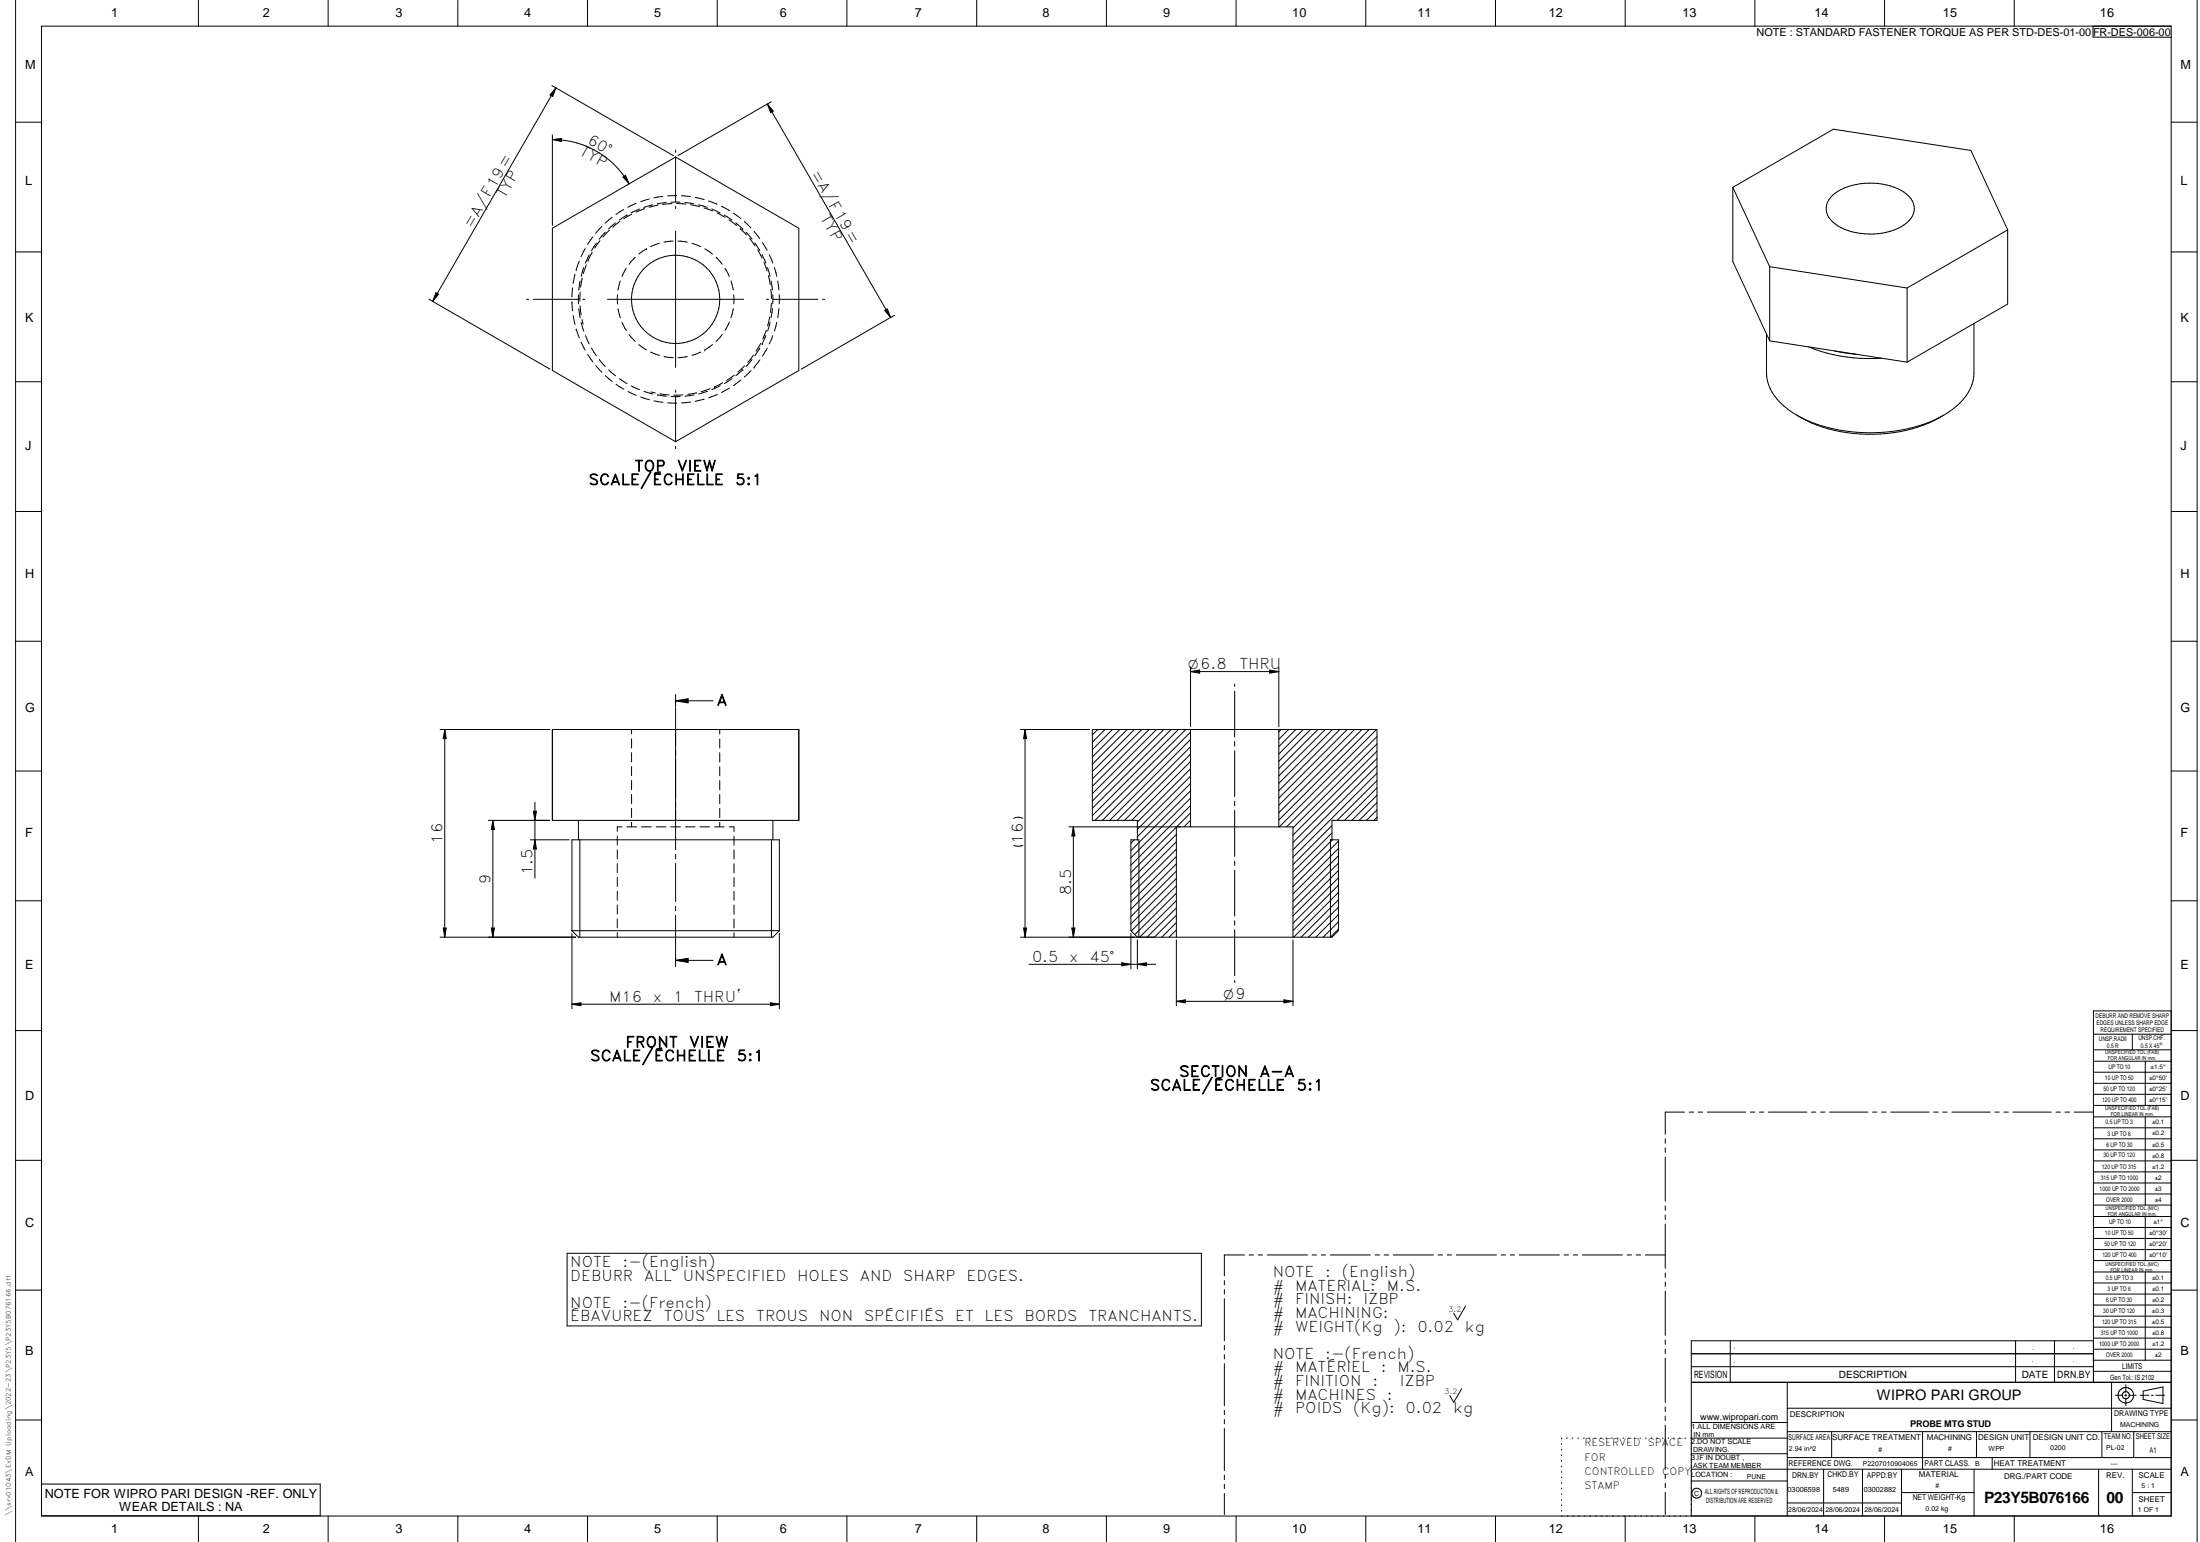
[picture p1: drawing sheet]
<svg xmlns="http://www.w3.org/2000/svg" width="848mm" height="594mm" viewBox="0 0 848 594" stroke-linecap="round" stroke-linejoin="round" font-family="sans-serif">
<g fill="none" stroke="#000" stroke-width=".39">
<path d="M6 .1v593.9M16 10.1h821v574h-821zM76.5 .1v10M126.5 .1v10M176.5 .1v10M226.5 .1v10M276.5 .1v10M326.5 .1v10M376.5 .1v10M426.5 .1v10M476.5 .1v10M526.5 .1v10"/>
<path d="M576.5 .1v10M626.5 .1v10M676.5 .1v10M726.5 .1v10M776.5 .1v10M806.8 10.1v4.2l30.2 .1M847 .1v593.9M212.8 33l46.7 26.9M214.3 33.8l-47.5 82.3M214.3 33.8l-1.2 3.4-1.1-.6zM297.3 39.2l-35.9 20.7M6 47.1h10"/>
<path d="M212.9 52v34.9M212.9 53.8l3.6-.5-.1 1.2zM212.9 53.8a34.1 34.1 0 0 1 29.6 17M260.4 57.8v.9M295.8 40.1l2.3 2.7-1 .6zM295.8 40.1l47.5 82.2M837 47.1h10M240.2 68.2l.9-.6 1.4 3.2zM245.2 78.4l-3.2 1.4M250.3 76.7l-3.4 1M251.6 78.9l-3.4 1M253.7 79l-3.5 .8"/>
<path d="M255.5 75.6l-3.4 .6M256.8 78l-3.4 .5M258.7 77.9h3.5M259 78.4l-3.5 .3M260.4 60.5v17.2M260.4 79.5v.8M260.4 60.5l-47.5 27.4v54.8l47.5 27.5M260.4 60.5l47.5 27.4v54.8l-47.5 27.5M260.9 75.4l-3.6 .1M260.9 78.4l3.5 .2M262.7 75.4l3.5 .3M264 78l3.5 .5"/>
<path d="M266.2 78.9l3.5 .7M268 76.1l3.4 .8M269.3 78.9l3.4 1M273.1 77.4l3.3 1.3M278.1 79.5l3.1 1.6M668 72.2l14.2 30.5M668 72.2v28.6l14.2 30.5M668 72.2l38.8-22.4 53 8.2 14.1 30.6M706.5 75.2a25.1 25.1 0 0 1 23.7-3.1 10 10 0 0 1 7.8 8.2 8.5 8.5 0 0 1-5.2 7.1 26.5 26.5 0 0 1-24.3-.4 7.6 7.6 0 0 1-4.3-8.1 7.4 7.4 0 0 1 2.3-3.7zM6 97.1h10M225.6 95.8l-1.6 3.1M227.1 98.2l-1.5 3.2"/>
<path d="M228.3 97.2l-1.6 3.1M228.5 91.3l-2 2.9M229.9 93.6l-1.9 3M231.3 92.7l-2.1 2.9M232 87.2l-2.4 2.7M233.3 89.5l-2.3 2.7M234.9 88.7l-2.5 2.6M236 83.7l-2.7 2.3M237.2 85.9l-2.6 2.3M239 85.3l-2.8 2.2M240.4 80.7l-3 1.9M241.7 82.8h.1"/>
<path d="M241.7 82.8l-3 2M243.5 82.5l-3 1.8M244.9 99.1l-2.4 2.7M246.5 80.6l-3.2 1.4M248.5 80.4l-3.3 1.3M249.2 95.8h.1M249.2 95.8l-3 2.1M254.2 93.7l-3.4 1.3M259.5 92.9l-3.6 .4M260.4 89.1v52.5M261.4 92.9l3.5 .4M266.7 93.7l3.3 1.3"/>
<path d="M271.4 80.1l3.3 1.2M271.7 95.8l3 2.1M274.4 80.5l3.2 1.5M276 99.1l2.4 2.7M276.4 82l3.1 1.7M279.2 82.9l3 1.9M281.1 84.7l2.8 2.1M282.7 82.1l2.8 2.1M283.6 85.9l2.7 2.2M285.3 88l2.5 2.5M286.3 88.1h.1M286.9 85.4l2.6 2.4"/>
<path d="M287.6 89.5l2.3 2.6M289 91.9l2.1 2.8M290.7 89.2l2.2 2.7M291 93.6l1.9 3M292.1 96.3l1.7 3.1M293.8 98.1l1.4 3.2M293.9 93.4l1.8 3.1M296.5 98.1l1.4 3.2M773.9 88.6v28.5l-38.7 22.4M773.9 88.6l-38.7 22.4M837 97.1h10M165.3 115.2l46.7 27"/>
<path d="M168 112.8l1 .6-2.2 2.7zM202.9 115.3h.9M205.6 115.3h17.2M220.5 116.2l.2 3.6M220.7 110.9l-.2 3.5M221.7 105.7l-.8 3.4M222.1 103.9h.1M223 113.6v3.5M223.1 119l.5 3.4M223.3 100.6l-1.2 3.2M223.6 117.8l.4 3.5M223.6 108.3l-.5 3.5"/>
<path d="M223.6 112.5v3.5M224.5 107.1l-.7 3.6M224.6 115.3h.9M225 103.1l-1 3.4M226 102l-1.1 3.4M226.7 100.3h.1M234.2 115.3h52.5M238 113.6v3.5M238.3 119l.8 3.5M239.1 108.2l-.8 3.5M241.4 103.3l-1.6 3.2M279.4 103.3l1.7 3.2"/>
<path d="M281.8 108.2l.9 3.5M282.7 119l-.9 3.4M282.9 113.5v3.6M294.5 101.1l1.2 3.3M295.4 115.3h.9M295.9 103.1l.9 3.4M296.2 106.2l.7 3.4M297.1 111.5l.3 3.5M297.3 108.2l.5 3.5M297.3 116.8l-.2 3.4M297.8 118.9l-.5 3.5M297.9 113.5v3.6"/>
<path d="M298.1 115.3h17.2M298.5 103l.9 3.5M299.8 108.2l.5 3.5M300.3 118.9l-.5 3.5M300.4 113.5v3.6M317.1 115.3h.9M341 119.6l1.1-.6 1.2 3.3zM682.2 102.7v28.6M682.2 102.7l53 8.3M735.2 111v28.5M220.9 121.6l.8 3.4M222.1 126.8h.1"/>
<path d="M222.1 126.8l1.2 3.3M224 131.8l1.6 3.1M224 124.2l1 3.4M224.4 123.1l.4 1.8M225.7 129.3l1.4 3.2M226.5 136.5l2 2.9M228 134.1l1.9 3M231 138.5l2.3 2.7M239.8 124.2l1.7 3.1M242.5 128.9l2.4 2.6M246.3 132.8l2.9 2M250.8 135.7l3.4 1.2"/>
<path d="M256 137.4l3.5 .4M265 137.4l-3.6 .4M270.1 135.6l-3.4 1.3M271.7 134.8h.1M274.7 132.8l-3 2M278.4 128.8l-2.3 2.7M281.1 124.1l-1.6 3.2M289.9 138.5l-2.3 2.7M290.4 136.8l-2.2 2.8M292.9 138.7l-2.2 2.8M292.9 134.1l-1.9 2.9M293.3 132.2l-1.8 3.1"/>
<path d="M293.8 132.4h.1M295.2 129.2l-1.4 3.2M295.4 127.3l-1.4 3.3M295.7 134.2l-1.8 3M296.7 122.1l-.8 3.5M296.9 124.2l-1 3.4M297.1 120.2v.1M297.9 129.3l-1.4 3.2M299.4 124.2l-.9 3.4M344.8 121.5l-35.9 20.7M681 128.7v14.9a18.1 18.1 0 0 0 8.2 14.1l3.5 2.3M682.2 131.3l53 8.2"/>
<path d="M697.3 133.6a61.9 61.9 0 0 0 28.1 4.4M707.2 135.2l8.3 1.3M760.9 124.6v19a18.1 18.1 0 0 1-8.2 14.1l-3.4 2.3M6 147.1h10M229.7 140.8l2.3 2.6M233.3 144.7l2.7 2.3M234.6 142.5l2.7 2.3M237.5 148.1l3 1.8M238.8 145.9l2.9 1.9M242.1 150.8l3.1 1.5M243.3 148.7l3.2 1.4M247 153l3.3 1"/>
<path d="M248.2 150.7l3.4 1.1M250.9 151l1.7 .4M252.1 154.4l3.5 .6M253.4 152.1l3.5 .6M254.4 151.7l3.5 .4M257.4 155.2l3.5 .1M258.7 152.8h3.5M260.4 150.3v.9M260.4 153v17.2M263.3 152.1l-3.6 .1M266.2 154.9l-3.5 .3M267.5 152.1l-3.4 .6"/>
<path d="M268.6 151.3l-3.5 .6M271.4 153.8l-3.4 .8M272.7 150.7l-3.4 1.1M273.7 149.8l-3.4 1.1M275.4 149.1h.1M276.5 152l-3.3 1.2M277.6 148.6l-3.2 1.5M278.6 147.5l-3.1 1.6M281.2 149.5l-3.1 1.7M282.2 145.9l-3 1.9M283 144.5l-2.9 2.1M285.6 146.4l-2.9 2.1"/>
<path d="M286.3 142.5l-2.7 2.3M286.3 142.5h.1M287 141l-2.6 2.4M289.5 142.8l-2.5 2.4M290.7 141.5h.1M692.7 160a58.2 58.2 0 0 0 42 5.8l4.7-1.3 4.2-1.6 5.7-2.9M692.7 160a62.2 62.2 0 0 0 41.1 5.5l9.4-2.6 6.1-2.9M837 147.1h10M260.4 172v.8M6 197.1h10M837 197.1h10M6 247.1h10"/>
<path d="M458.9 258.7h34.1M458.9 257v23M458.9 258.7l3.5-.6v1.2zM489.5 258.1l3.5 .6-3.5 .6zM493 257v23M837 247.1h10M260.4 270l4.9-.8v1.6zM260.4 267.6v4.8M260.4 272.7v54.7M260.4 270h14.5M476 263.6v.9M476 266.2v17.7"/>
<path d="M6 297.1h10M169.7 281.1h42.2M171.4 281.1v80M171.5 281.1l.5 3.5h-1.1zM212.9 281.1h95v35h-95zM243.5 281.1v1.7M243.5 284.6v3.6M243.5 290v3.5M243.5 295.4v3.5M277.5 281.1v1.7M277.5 284.7v3.5M277.5 290v3.6"/>
<path d="M277.5 295.4v3.5M393.4 281.1h26.7M395.1 281.1v80M395.1 281.1l.6 3.5h-1.1zM423.2 281.1l-2.1 2M426 281.1l-4.9 4.9M428.8 281.1l-7.7 7.7M431.7 281.1l-10.6 10.5M434.5 281.1l-13.4 13.3M437.3 281.1l-16.2 16.2M440.1 281.1l-19 19M443 281.1l-21.9 21.8"/>
<path d="M445.8 281.1l-24.7 24.7M448.6 281.1l-27.5 27.5M451.5 281.1l-30.4 30.3M454.3 281.1l-33.2 33.1M457.1 281.1l-35 35M458.9 281.1v37.5M458.9 287.7l-28.3 28.4M458.9 290.5l-25.4 25.6M458.9 282.1l-34 34M458.9 296.2l-20.5 20.5M458.9 299l-20.5 20.5M458.9 284.9l-31.1 31.2"/>
<path d="M458.9 293.4l-22.7 22.7M476 285.7v1.7M476 289.2v17.7M493 281.1v37.5M493.9 281.1l-.9 .9M496.7 281.1l-3.7 3.7M499.5 281.1l-6.5 6.6M502.4 281.1l-9.4 9.4M505.2 281.1l-12.2 12.2M508 281.1l-15 15M510.9 281.1l-17.9 17.9M513.7 281.1l-20.7 20.7"/>
<path d="M516.5 281.1l-23.5 23.5M519.3 281.1l-26.3 26.4M522.2 281.1l-29.2 29.2M525 281.1l-32 32M527.8 281.1l-34.8 34.8M530.6 281.1l-37.5 37.5M530.8 286.6l-32.4 32.3M530.8 289.4l-32.4 32.3M530.8 292.2l-32.4 32.4M530.8 295.1l-32.4 32.3M530.8 297.9l-32.4 32.3M530.8 283.8l-34.8 34.8"/>
<path d="M837 297.1h10M188.3 316.1h23.6M190 316.1v45M190 316.1l.6 3.5h-1.2zM205.6 312.5h1.2l-.6 3.6zM206.2 309.1v29.2M223 316.1v7.5M239.8 318.6h-1.8v1.7M241.7 318.6h3.7M243.5 300.7v3.5M243.5 306.1v3.5M243.5 311.4v3.6"/>
<path d="M243.5 316.8v1.8M247.3 318.6h3.7M252.9 318.6h3.8M258.6 318.6h3.7M264.2 318.6h3.7M269.8 318.6h3.7M275.5 318.6h3.6M277.5 300.7v3.6M277.5 306.1v3.5M277.5 311.4v3.6M277.5 316.8v1.8M281.1 318.6h1.9v1.7"/>
<path d="M297.9 316.1v7.5M394.3 315.3a3.9 3.9 0 0 0-3.5 0M412 318.6h86.4v42.5M413.8 318.6l.6 3.5h-1.2zM413.8 318.6v42.5M453.5 318.6v42.5M453.5 318.7l-17.6 17.5M458.9 316l-2.5 2.6M458.9 304.7l-23 23M458.9 307.5l-23 23M458.9 310.3l-23 23M458.9 313.2l-5.3 5.4"/>
<path d="M458.9 301.8l-20.5 20.6M476 308.7v1.7M476 312.2v17.7M513.5 318.1l-15.1 15M530.8 306.4l-9.7 9.7M530.8 314.9l-1.2 1.2M530.8 309.2l-6.8 6.9M530.8 300.7l-15.3 15.4M530.8 312l-4 4.1M530.8 303.5l-12.5 12.6M204.4 323.6h15M206.2 323.6l.6 3.5h-1.2z"/>
<path d="M223.5 323.6v37.5M238 322.1v3.5M238 327.4v3.5M238 332.7v3.5M238 338v3.5M260.4 329.1v1.8M260.4 332.7v14.6M283 322.2v3.4M283 327.4v3.6M283 332.8v3.5M283 338.1v3.5M297.4 323.6v37.5"/>
<path d="M394.3 325.6a3.9 3.9 0 0 1-3.5 0M437.3 323.6l-1.4 1.3M438.4 323.6v-7.5h-17.3v-35h109.7v35h-17.3v7.5M453.5 321.5l-17.6 17.5M453.5 324.3l-17.6 17.5M453.5 327.2l-17.6 17.4M453.5 330l-17.6 17.5M453.5 332.8l-17.6 17.5M453.5 335.6l-17.6 17.5M453.5 338.5l-17.6 17.5M476 331.7v1.7M476 335.2v17.7"/>
<path d="M513.5 320.9l-15.1 15M513.6 323.6l-15.2 15.1M516 324.1l-17.6 17.4M516 326.9l-17.6 17.5M516 329.7l-17.6 17.5M516 332.5l-17.6 17.6M516 335.4l-17.6 17.4M516 338.2l-17.6 17.5M6 347h10M170.9 357.5h1.1l-.5 3.6zM189.4 357.5h1.2l-.6 3.6zM220.5 358.6h79.9"/>
<path d="M220.5 358.6l2.5 2.5h74.9l2.5-2.5M220.5 359.6v29.1M238 343.4v3.4M238 348.7v3.5M238 354v3.5M238 359.3v1.8M260.4 349.2v1.7M260.4 352.6v14.8M283 343.4v3.5M283 348.7v3.5M283 354v3.5M283 359.3v1.8"/>
<path d="M300.4 358.6v-35h-79.9v35M300.4 359.6v29.1M394.6 357.5h1.1l-.6 3.6zM413.2 357.5h1.2l-.6 3.6zM435.9 359.6v13.7M453.5 347l-14.2 14.1M453.5 341.3l-17.4 17.4M453.5 358.3l-2.8 2.8M453.5 349.8l-11.3 11.3M453.5 352.6l-8.5 8.5M453.5 344.1l-16 16M453.5 355.4l-5.7 5.7"/>
<path d="M476 354.7v1.7M476 358.2v17.7M516 355.2l-5.9 5.9M516 341l-17.6 17.5M516 346.7l-14.4 14.4M516 349.5l-11.6 11.6M516 358l-3.1 3.1v-37.5h3.1v35l-2.5 2.5h-120.1M516 352.3l-8.8 8.8M516 343.8l-17.3 17.3M837 347h10M169.7 361.1h52.2M260.4 367.6v4.8"/>
<path d="M260.4 370h14.5M260.4 370l4.9-.8v1.6zM396.7 371.5h48.8M432.4 370.9l3.5 .6-3.5 .6zM438.4 361.1l-2.5-2.5v-35h3.1v37.5M438.4 362.1v11.2M438.4 371.5l3.6-.6v1.2zM453.5 362.1v25.4M476 377.7v.8M498.4 362.1v25.4M6 397h10M220.5 386.9l3.4-.6v1.2z"/>
<path d="M220.5 386.9h79.9M297 386.3l3.4 .6-3.4 .6zM453.5 385.8h44.9M453.5 385.8l3.4-.6v1.2zM495 385.2l3.4 .6-3.4 .6zM807 398.4h30M822 398.4v6.1M837 397h10M837 389.5h-30v143.1M807 404.5h30M807 408.9h30M807 413.1h30"/>
<path d="M807 417.4h30M827 408.9v17M641.9 438.7v1.8M649.4 428.5h-7.5v8.5M651.2 428.5h1.7M654.6 428.5h1.8M658.2 428.5h14.7M674.7 428.5h1.7M678.2 428.5h1.7M681.7 428.5h14.8M698.3 428.5h1.7M701.8 428.5h1.7"/>
<path d="M705.3 428.5h14.7M721.9 428.5h1.7M725.3 428.5h1.8M728.9 428.5h14.7M745.4 428.5h1.7M748.9 428.5h1.7M752.4 428.5h14.8M769 428.5h1.7M772.5 428.5h1.7M776 428.5h14.7M792.6 428.5h1.7M796 428.5h1.8"/>
<path d="M799.5 428.5h7.4M807 421.6h30M807 425.9h30M807 430.3h30M807 434.5h30M807 438.7h30M827 430.3v34M6 447h10M641.9 442.3v1.6M641.9 445.8v17M807 443h30M807 447.3h30"/>
<path d="M807 451.5h30M807 455.8h30M807 460h30M837 447h10M641.9 464.6v1.7M641.9 468.1v1.7M641.9 471.6v17.1M807 464.3h30M807 468.7h30M807 472.9h30M807 477.1h30M827 468.7v16.9"/>
<path d="M6 497h10M218.6 482.9h244.5v27.9h-244.5zM472 493.4v1.6M472 496.8v1.8M479.7 483.5h-7.7v8M481.5 483.5h1.7M485 483.5h1.7M488.5 483.5h15.5M505.8 483.5h1.7M509.3 483.5h1.7M512.8 483.5h15.5M530.1 483.5h1.7"/>
<path d="M533.6 483.5h1.7M537.1 483.5h15.5M554.4 483.5h1.7M557.9 483.5h1.7M561.4 483.5h15.5M578.7 483.5h1.6M582.2 483.5h1.7M585.6 483.5h15.5M603 483.5h1.6M606.4 483.5h1.8M609.9 483.5h15.5M627.2 483.5h1.7"/>
<path d="M630.7 483.5h1.7M634.2 483.5h7.7M641.9 490.4v1.7M641.9 493.9v1.7M641.9 497.4v17.1M807 481.4h30M807 485.6h30M807 490.1h30M807 494.3h30M807 498.6h30M827 490.1v33.9M837 497h10"/>
<path d="M472 500.3v16.3M472 518.3v1.8M564.9 503.2l-3 5.3-1.5-2.6M641.9 516.3v1.6M641.9 519.8v1.7M667 516.6v16M777 516.6v16M792 516.6v16M807 502.8h30M807 507.1h30M807 511.3h30M807 515.5h30"/>
<path d="M807 519.8h30M807 516.6h-155v67.5M472 521.8v1.7M472 525.4v16.2M563.5 535l-3.1 5.3-1.5-2.7M641.9 523.2v17.1M652 532.6h185.2M652 521.5h155M652 526.5h155M689 532.6v51.4M807 524h30M807 528.3h30"/>
<path d="M814 532.6v19M815.5 537.5h2.8M819.1 537.5h.7M819.5 533.5v2.9M819.5 537.2v.7M819.5 538.7v2.8M820.6 537.5h2.9M825 537.5h3.4M826.2 535.9l7.6-1.6v6.4l-7.6-1.5zM829.3 537.5h.8M831 537.5h3.5M6 547.1h10"/>
<path d="M472 543.3v1.7M472 546.9v1.7M472 550.3v16.2M602 554.1v.3M602 556.2v.3M602 558.3v.3M603.8 554.1h.4M606 554.1h.3M608.2 554.1h.3M610.4 554.1h.3M612.6 554.1h.3M614.7 554.1h.3"/>
<path d="M616.9 554.1h.3M619.1 554.1h.3M621.2 554.1h.3M623.4 554.1h.3M625.6 554.1h.3M627.8 554.1h.3M629.9 554.1h.4M632.1 554.1h.3M634.3 554.1h.3M636.5 554.1h.3M638.6 554.1h.3M640.8 554.1h.3"/>
<path d="M641.9 542.1v1.7M641.9 545.6v1.7M641.9 549.1v17M643 554.1h.3M645.2 554.1h.3M647.3 554.1h.4M649.5 554.1h.3M652 548h37M689 542.5h148M689 551.6h148M689 554.1h-37.3M706.1 551.6v10"/>
<path d="M741.1 551.6v14.4M761.9 551.6v10M782.5 551.6v10M810.3 551.6v10M822.5 551.6v10M837 547.1h10M16 571.8h107.4v12.2h-107.4M472 568.3v1.8M472 571.8v1.7M472 575.4v8.1M602 560.5v.3M602 562.6v.3"/>
<path d="M602 564.8v.3M602 566.9v.3M602 569v.3M602 571.2v.3M602 573.3v.4M602 575.5v.3M602 577.6v.3M602 579.8v.3M641.9 567.9v1.7M641.9 571.4v1.8M641.9 574.9v8.6M652 570.6h37"/>
<path d="M652 560.1h37M689 561.6h148M689 579h44M703 566v18M718 566v18M733 575.1h28M733 566v18M761 566v18M768 561.6v4.4M809 566v18M822 566v18M822 575.1h15"/>
<path d="M837 566h-185M76.5 584.1v9.9M126.5 584.1v9.9M176.5 584.1v9.9M226.5 584.1v9.9M276.5 584.1v9.9M326.5 584.1v9.9M376.5 584.1v9.9M426.5 584.1v9.9M476.5 584.1v9.9M526.5 584.1v9.9M576.5 584.1v9.9"/>
<path d="M602 581.9v.3M626.5 584.1v9.9M652 584h185M676.5 584.1v9.9M726.5 584.1v9.9M776.5 584.1v9.9"/>
<circle cx="260.4" cy="115.3" r="17"/>
<circle cx="819.5" cy="537.5" r="2.99"/>
<circle cx="819.5" cy="537.5" r="1.39"/>
<circle cx="654.1" cy="575.3" r="1.9"/>
</g>
<g fill="#000">
<path d="M214.3 33.8l-1.2 3.4-1.1-.6zM212.9 53.8l3.6-.5-.1 1.2zM295.8 40.1l2.3 2.7-1 .6zM240.2 68.2l.9-.6 1.4 3.2zM168 112.8l1 .6-2.2 2.7zM341 119.6l1.1-.6 1.2 3.3zM458.9 258.7l3.5-.6v1.2zM489.5 258.1l3.5 .6-3.5 .6zM260.4 270l4.9-.8v1.6zM171.5 281.1l.5 3.5h-1.1zM395.1 281.1l.6 3.5h-1.1zM190 316.1l.6 3.5h-1.2z"/>
<path d="M205.6 312.5h1.2l-.6 3.6zM206.2 323.6l.6 3.5h-1.2zM413.8 318.6l.6 3.5h-1.2zM170.9 357.5h1.1l-.5 3.6zM189.4 357.5h1.2l-.6 3.6zM394.6 357.5h1.1l-.6 3.6zM413.2 357.5h1.2l-.6 3.6zM260.4 370l4.9-.8v1.6zM432.4 370.9l3.5 .6-3.5 .6zM438.4 371.5l3.6-.6v1.2zM220.5 386.9l3.4-.6v1.2zM297 386.3l3.4 .6-3.4 .6z"/>
<path d="M453.5 385.8l3.4-.6v1.2zM495 385.2l3.4 .6-3.4 .6z"/>
</g>
<g font-size="6">
<text x="764.8" y="578.9">P23Y5B076166</text>
<text x="812.1" y="578.9">00</text>
</g>
<g font-size="5.7">
<text x="223" y="59.3" transform="rotate(30 223 59.3)">TYP</text>
<text x="226.1" y="55" transform="rotate(30 226.1 55)">60°</text>
<text x="312.5" y="67.1" transform="rotate(60 312.5 67.1)">=A/F19=</text>
<text x="194.6" y="76.7" transform="rotate(-60 194.6 76.7)">TYP</text>
<text x="316" y="83.8" transform="rotate(60 316 83.8)">TYP</text>
<text x="181.9" y="88.1" transform="rotate(-60 181.9 88.1)">=A/F19=</text>
<text x="244.6" y="181.6">TOP</text>
<text x="261" y="181.6">VIEW</text>
<text x="226.9" y="186.8">SCALE/ÉCHELLE</text>
<text x="283.4" y="186.8">5:1</text>
<text x="477.8" y="257.9">THRU</text>
<text x="276.3" y="271.7">A</text>
<text x="170.6" y="325" transform="rotate(-90 170.6 325)">16</text>
<text x="394.3" y="325" transform="rotate(-90 394.3 325)">16</text>
<text x="189.1" y="340.5" transform="rotate(-90 189.1 340.5)">9</text>
<text x="205.3" y="337.1" transform="rotate(-90 205.3 337.1)">1.5</text>
<text x="412.9" y="344.9" transform="rotate(-90 412.9 344.9)">8.5</text>
<text x="276.3" y="371.7">A</text>
<text x="397.8" y="370.6">0.5</text>
<text x="412.2" y="370.6">x</text>
<text x="420" y="370.6">45°</text>
<text x="234.9" y="386">M16</text>
<text x="251.7" y="386">x</text>
<text x="259.5" y="386">1</text>
<text x="267.6" y="386">THRU`</text>
<text x="241.1" y="403.5">FRONT</text>
<text x="265.7" y="403.5">VIEW</text>
<text x="227.5" y="408.8">SCALE/ÉCHELLE</text>
<text x="284" y="408.8">5:1</text>
<text x="454.6" y="414.8">SECTION</text>
<text x="485.6" y="414.8">A-A</text>
<text x="443.3" y="420.1">SCALE/ÉCHELLE</text>
<text x="499.8" y="420.1">5:1</text>
<text x="219.8" y="488.1">NOTE</text>
<text x="240" y="488.1">:-(English)</text>
<text x="490.6" y="492">NOTE</text>
<text x="510.8" y="492">:</text>
<text x="517.3" y="492">(English)</text>
<text x="219.8" y="493.4">DEBURR</text>
<text x="248.3" y="493.4">ALL</text>
<text x="263.2" y="493.4">UNSPECIFIED</text>
<text x="307.3" y="493.4">HOLES</text>
<text x="331.5" y="493.4">AND</text>
<text x="348.2" y="493.4">SHARP</text>
<text x="372.5" y="493.4">EDGES.</text>
<text x="490.6" y="497.2">#</text>
<text x="499.2" y="497.2">MATERIAL:</text>
<text x="534.7" y="497.2">M.S.</text>
<text x="219.8" y="503.9">NOTE</text>
<text x="240" y="503.9">:-(French)</text>
<text x="490.6" y="502.5">#</text>
<text x="499.2" y="502.5">FINISH:</text>
<text x="525.6" y="502.5">IZBP</text>
<text x="219.8" y="509.1">ÉBAVUREZ</text>
<text x="255.8" y="509.1">TOUS</text>
<text x="276.1" y="509.1">LES</text>
<text x="291.5" y="509.1">TROUS</text>
<text x="315.7" y="509.1">NON</text>
<text x="333.1" y="509.1">SPÉCIFIÉS</text>
<text x="368.2" y="509.1">ET</text>
<text x="379.6" y="509.1">LES</text>
<text x="394.9" y="509.1">BORDS</text>
<text x="419.6" y="509.1">TRANCHANTS.</text>
<text x="490.6" y="507.7">#</text>
<text x="499.2" y="507.7">MACHINING:</text>
<text x="490.6" y="513">#</text>
<text x="499.2" y="513">WEIGHT(Kg</text>
<text x="537.2" y="513">):</text>
<text x="546.4" y="513">0.02</text>
<text x="564.7" y="513">kg</text>
<text x="490.6" y="523.5">NOTE</text>
<text x="510.8" y="523.5">:-(French)</text>
<text x="490.6" y="528.7">#</text>
<text x="490.6" y="534">#</text>
<text x="499.2" y="534">FINITION</text>
<text x="499.2" y="528.7">MATÉRIEL</text>
<text x="529" y="534">:</text>
<text x="532.3" y="528.7">:</text>
<text x="538.7" y="528.7">M.S.</text>
<text x="539.6" y="534">IZBP</text>
<text x="490.6" y="539.2">#</text>
<text x="499.2" y="539.2">MACHINES</text>
<text x="534.7" y="539.2">:</text>
<text x="490.6" y="544.5">#</text>
<text x="499.2" y="544.5">POIDS</text>
<text x="521.7" y="544.5">(Kg):</text>
<text x="541.9" y="544.5">0.02</text>
<text x="560.1" y="544.5">kg</text>
</g>
<text font-size="5.6" x="723.5" y="539.3">WIPRO PARI GROUP</text>
<g font-size="5.4">
<text x="458" y="257.9">O6.8</text>
<text x="471.6" y="384.9">O9</text>
</g>
<g font-size="4.9">
<text x="42.9" y="6.6">1</text>
<text x="101.3" y="6.7">2</text>
<text x="152.5" y="6.7">3</text>
<text x="202.1" y="6.7">4</text>
<text x="252.1" y="6.7">5</text>
<text x="300.6" y="6.7">6</text>
<text x="352.6" y="6.7">7</text>
<text x="401.9" y="6.7">8</text>
<text x="448.4" y="6.7">9</text>
<text x="498.1" y="6.7">10</text>
<text x="546.4" y="6.7">11</text>
<text x="597" y="6.7">12</text>
<text x="648.5" y="6.6">13</text>
<text x="699.4" y="6.6">14</text>
<text x="749" y="6.7">15</text>
<text x="809.5" y="6.6">16</text>
<text x="9.7" y="26.7">M</text>
<text x="840.6" y="26.7">M</text>
<text x="9.7" y="71.4">L</text>
<text x="840.6" y="71.4">L</text>
<text x="9.7" y="124.2">K</text>
<text x="840.6" y="124.2">K</text>
<text x="9.7" y="173.4">J</text>
<text x="840.6" y="173.4">J</text>
<text x="9.7" y="222.7">H</text>
<text x="840.6" y="222.7">H</text>
<text x="9.7" y="274.3">G</text>
<text x="840.6" y="274.3">G</text>
<text x="9.7" y="322.6">F</text>
<text x="840.6" y="322.6">F</text>
<text x="9.7" y="373.3">E</text>
<text x="840.6" y="373.3">E</text>
<text x="9.7" y="423.8">D</text>
<text x="840.6" y="423.8">D</text>
<text x="9.7" y="472.8">C</text>
<text x="840.6" y="472.8">C</text>
<text x="9.7" y="522.1">B</text>
<text x="840.6" y="522.1">B</text>
<text x="9.7" y="568.7">A</text>
<text x="840.6" y="568.7">A</text>
<text x="17.2" y="577">NOTE FOR WIPRO PARI DESIGN -REF. ONLY</text>
<text x="45.9" y="582.3">WEAR DETAILS : NA</text>
<text x="42.9" y="590.6">1</text>
<text x="101.3" y="590.7">2</text>
<text x="152.5" y="590.7">3</text>
<text x="202.1" y="590.7">4</text>
<text x="252.1" y="590.7">5</text>
<text x="300.6" y="590.7">6</text>
<text x="352.6" y="590.7">7</text>
<text x="401.9" y="590.7">8</text>
<text x="448.4" y="590.7">9</text>
<text x="498.1" y="590.7">10</text>
<text x="546.4" y="590.7">11</text>
<text x="597" y="590.7">12</text>
<text x="648.5" y="590.6">13</text>
<text x="699.4" y="590.5">14</text>
<text x="749" y="590.7">15</text>
<text x="809.5" y="590.5">16</text>
</g>
<text font-size="4.2" x="677.1" y="13.9">NOTE : STANDARD FASTENER TORQUE AS PER STD-DES-01-00FR-DES-006-00</text>
<g font-size="3.9">
<text x="653" y="530.9">REVISION</text>
<text x="708.9" y="530.9">DESCRIPTION</text>
<text x="779.4" y="530.9">DATE</text>
<text x="793.1" y="530.9">DRN.BY</text>
<text x="610.8" y="557.1">RESERVED</text>
<text x="635.2" y="557.1">SPACE</text>
<text x="610.8" y="562.7">FOR</text>
<text x="610.8" y="568.3">CONTROLLED</text>
<text x="640.7" y="568.3">COPY</text>
<text x="610.8" y="573.8">STAMP</text>
</g>
<text font-size="3.6" x="736.3" y="549.8">PROBE MTG STUD</text>
<text font-size="3.5" x="655.4" y="547.1">www.wipropari.com</text>
<g font-size="3.1">
<text x="818.1" y="527.3">LIMITS</text>
<text x="815" y="545.5">DRAWING TYPE</text>
<text x="690" y="546.1">DESCRIPTION</text>
<text x="689.5" y="554.6">SURFACE AREA</text>
<text x="706.2" y="554.6">SURFACE TREATMENT</text>
<text x="742.7" y="554.6">MACHINING</text>
<text x="762.5" y="554.6">DESIGN UNIT</text>
<text x="783.6" y="554.6">DESIGN UNIT CD.</text>
<text x="811" y="554.4">TEAM NO.</text>
<text x="823.3" y="554.5">SHEET SIZE</text>
<text x="828.6" y="559.9">A1</text>
<text x="689.4" y="564.9">REFERENCE DWG.</text>
<text x="690.8" y="569.3">DRN.BY</text>
<text x="704.4" y="569.2">CHKD.BY</text>
<text x="719.6" y="569.3">APPD.BY</text>
<text x="739.7" y="569.1">MATERIAL</text>
<text x="741.8" y="564.7">PART CLASS.</text>
<text x="768.6" y="564.7">HEAT TREATMENT</text>
<text x="772.5" y="569.7">DRG./PART CODE</text>
<text x="811.9" y="569.3">REV.</text>
<text x="824.4" y="569.4">SCALE</text>
<text x="737.3" y="578">NET WEIGHT-Kg</text>
<text x="824.4" y="578.5">SHEET</text>
</g>
<text font-size="3" x="832.4" y="403.9">°</text>
<g font-size="2.8">
<text x="558.3" y="505.4">3.2</text>
<text x="813.4" y="531.5">Gen Tol.: IS 2102</text>
<text x="556.9" y="537.2">3.2</text>
<text x="652.1" y="550.4">1.ALL DIMENSIONS ARE</text>
<text x="652" y="556.4">2.DO NOT SCALE</text>
<text x="652" y="562.5">3.IF IN DOUBT ,</text>
<text x="652" y="569.2">LOCATION :</text>
<text x="657.2" y="575.8">ALL RIGHTS OF REPRODUCTION &amp;</text>
<text x="689.1" y="575">03006598</text>
<text x="706.5" y="574.9">5489</text>
<text x="718.4" y="575">03002882</text>
<text x="657.7" y="579.2">DISTRIBUTION ARE RESERVED</text>
</g>
<g font-size="2.7">
<text x="817.3" y="549.9">MACHINING</text>
<text x="652.9" y="553.5">IN mm</text>
<text x="652.7" y="559.5">DRAWING.</text>
<text x="689.6" y="559.1">2.94 in^2</text>
<text x="724.1" y="559.2">#</text>
<text x="751" y="559.1">#</text>
<text x="766.6" y="559">WPP</text>
<text x="790.3" y="558.8">0200</text>
<text x="811.9" y="558.8">PL-02</text>
<text x="652.7" y="565.5">ASK TEAM MEMBER</text>
<text x="673.4" y="569.6">PUNE</text>
<text x="718.1" y="564.9">P2207010904065</text>
<text x="761.4" y="564.9">B</text>
<text x="813.7" y="564.9">---</text>
<text x="746.1" y="573.2">#</text>
<text x="825.6" y="573.4">5 : 1</text>
<text x="653.1" y="576.3">C</text>
<text x="689.4" y="582.4">28/06/2024</text>
<text x="703.7" y="582.5">28/06/2024</text>
<text x="718.7" y="582.6">28/06/2024</text>
<text x="742.3" y="582.2">0.02 kg</text>
<text x="824.1" y="582.4">1 OF 1</text>
</g>
<g font-size="2.5">
<text x="807.8" y="392">DEBURR AND REMOVE SHARP</text>
<text x="808.2" y="394.8">EDGES UNLESS SHARP EDGE</text>
<text x="809.1" y="400.9">UNSP.RADII</text>
<text x="809.8" y="397.6">REQUIREMENT SPECIFIED</text>
<text x="824.4" y="400.7">UNSP.CHF.</text>
<text x="812.2" y="403.6">0.5 R</text>
<text x="825.3" y="403.9">0.5 X 45</text>
<text x="812.8" y="411.8">UP TO 10</text>
<text x="829.1" y="411.9">±1.5°</text>
<text x="811.4" y="416.1">10 UP TO 50</text>
<text x="828.5" y="416.1">±0°50'</text>
<text x="810.4" y="424.5">120 UP TO 400</text>
<text x="810.9" y="420.3">50 UP TO 120</text>
<text x="828.5" y="424.5">±0°15'</text>
<text x="828.5" y="420.3">±0°25'</text>
<text x="811.7" y="433.2">0.5 UP TO 3</text>
<text x="812.5" y="437.5">3 UP TO 6</text>
<text x="829.6" y="437.4">±0.2</text>
<text x="829.6" y="433.2">±0.1</text>
<text x="812" y="441.7">6 UP TO 30</text>
<text x="829.6" y="441.7">±0.5</text>
<text x="810.9" y="445.9">30 UP TO 120</text>
<text x="829.6" y="446">±0.8</text>
<text x="809.9" y="454.4">315 UP TO 1000</text>
<text x="810.3" y="450.2">120 UP TO 315</text>
<text x="829.6" y="450.2">±1.2</text>
<text x="830.7" y="454.4">±2</text>
<text x="809.4" y="458.7">1000 UP TO 2000</text>
<text x="830.6" y="458.7">±3</text>
<text x="811.9" y="463">OVER 2000</text>
<text x="830.7" y="463">±4</text>
<text x="813.1" y="471.6">UP TO 10</text>
<text x="830.1" y="471.6">±1°</text>
<text x="811.4" y="475.9">10 UP TO 50</text>
<text x="828.5" y="475.9">±0°30'</text>
<text x="810.4" y="484.4">120 UP TO 400</text>
<text x="811.2" y="480.1">50 UP TO 120</text>
<text x="828.5" y="484.4">±0°10'</text>
<text x="828.5" y="480.1">±0°20'</text>
<text x="811.7" y="493">0.5 UP TO 3</text>
<text x="812.4" y="497.2">3 UP TO 6</text>
<text x="829.6" y="497.3">±0.1</text>
<text x="829.6" y="493">±0.1</text>
<text x="811.9" y="501.5">6 UP TO 30</text>
<text x="829.6" y="501.5">±0.2</text>
<text x="810.8" y="505.8">30 UP TO 120</text>
<text x="829.6" y="505.8">±0.3</text>
<text x="809.8" y="514.3">315 UP TO 1000</text>
<text x="810.3" y="510.1">120 UP TO 315</text>
<text x="829.6" y="510">±0.5</text>
<text x="829.6" y="514.3">±0.8</text>
<text x="668.4" y="519.9">.</text>
<text x="783.5" y="520">.</text>
<text x="799.1" y="519.9">.</text>
<text x="809.2" y="518.5">1000 UP TO 2000</text>
<text x="829.6" y="518.5">±1.2</text>
<text x="668.4" y="524.9">.</text>
<text x="783.3" y="524.8">.</text>
<text x="799.1" y="524.8">.</text>
<text x="811.9" y="522.8">OVER 2000</text>
<text x="830.6" y="522.7">±2</text>
</g>
<g font-size="2.4">
<text x="4.1" y="556.9" transform="rotate(-90 4.1 556.9)">Uploading\2022-23\P23Y5\P23Y5B076166.dft</text>
<text x="4.1" y="584.1" transform="rotate(-90 4.1 584.1)">\\srv01043\ExDM</text>
</g>
<g font-size="2.1">
<text x="811.5" y="406.1">UNSPECIFIED TOL.(FAB)</text>
<text x="812.5" y="408.5">FOR ANGULAR IN mm.</text>
<text x="811.6" y="427.7">UNSPECIFIED TOL.(FAB)</text>
<text x="813.6" y="430.1">FOR LINEAR IN mm.</text>
<text x="811.7" y="466.1">UNSPECIFIED TOL.(M/C)</text>
<text x="812.5" y="468.5">FOR ANGULAR IN mm.</text>
<text x="811.7" y="487.6">UNSPECIFIED TOL.(M/C)</text>
<text x="813.6" y="489.9">FOR LINEAR IN mm.</text>
</g>
</svg>
